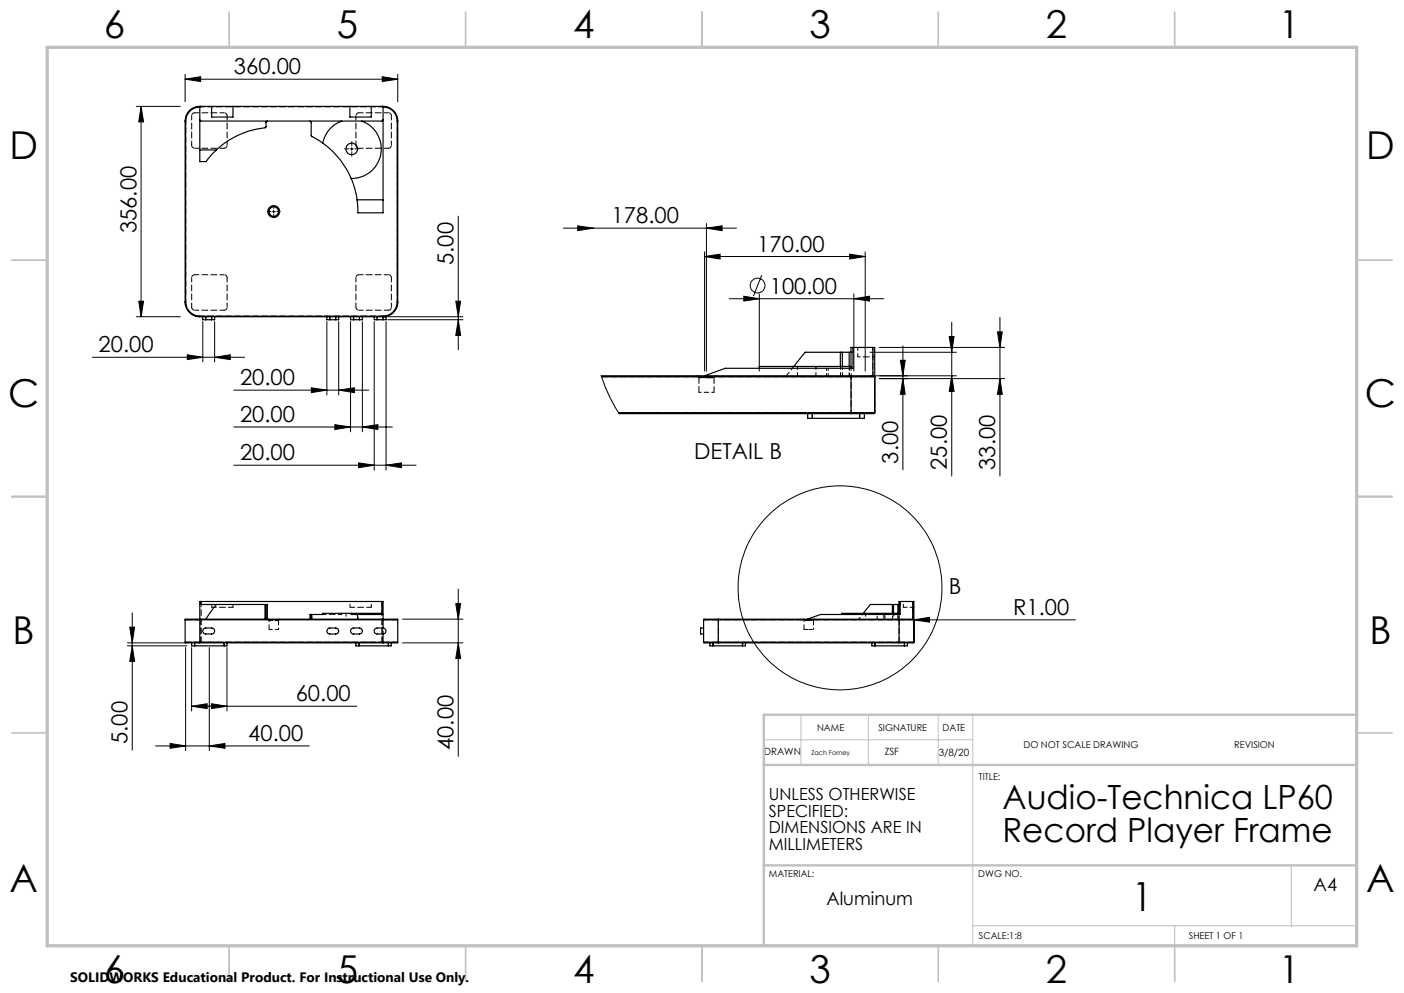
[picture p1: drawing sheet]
<svg xmlns="http://www.w3.org/2000/svg" width="297mm" height="210mm" viewBox="0 0 297 210" stroke-linecap="round" stroke-linejoin="round" font-family="sans-serif">
<g fill="none" stroke="#000" stroke-width=".21">
<path d="M39.2 16.7l3.2-.5v1zM39.2 15.7v5.8M39.2 16.7h44.9M80.9 16.2l3.2 .5-3.2 .5zM84.1 15.7v5.8M28.9 22.5h9.2M29.8 22.5l.6 3.3h-1zM29.8 22.5v44.5M74.1 31.5h.6M74.4 31.2v.6M57.6 44.8h.6M57.9 44.4v.6"/>
<path d="M96.9 45.7v28.3M119.2 48.3h36.6M122.2 47.8l3.3 .5-3.3 .5zM149 54.2l3.3-.4v1zM149 53.3v25.2M149 54.2h34M149.4 48.3l3.4-.5v1zM149.4 47.3v31.2M161.1 58.2l-1.7 4.4M179.7 53.8l3.3 .4-3.3 .6zM183 53.3v25.2M19.5 75.6h32.3"/>
<path d="M28.9 67h9.2M29.4 63.7h1l-.6 3.3zM39.6 75l3.3 .6-3.3 .5zM42.9 68v8.5M45.4 75.6l3.3-.6v1.1zM45.4 68v8.5M69.1 68v15.5M71.6 68v15.5M74.2 68v23.3M76.7 68v23.3M79.2 68v31.4M81.7 68v31.4"/>
<path d="M82 67h15.9M82 67.6h15.9M96.4 63.7h1l-.5 3.3zM96.9 67.6l.5 3.3h-1zM127.2 79.5l1.6 4.1 2.2 3.9M154.3 63.2h32.7M157.3 62.6l3.3 .6-3.3 .5zM160.6 62.2v16.3M180.6 63.2l3.3-.6v1.1zM180.6 62.2v16.3M184 79.5h18.3M184 74.5h18.3"/>
<path d="M186 73.5h26.5M190.5 76.2h1l-.5 3.3zM191 73.1v26.3M200.8 71.2h1l-.5 3.3zM201.3 79.5l.5 3.3h-1zM201.3 68.1v32.6M211 70.2h1l-.5 3.3zM211.5 67.1v33.6M49.5 82.5h28.5M49.5 90.3h33.5M49.5 98.4h38.5M65.9 82l3.2 .5-3.2 .5z"/>
<path d="M70.8 89.8l3.4 .5-3.4 .5zM71.6 82.5l3.4-.5v1zM75.8 97.9l3.4 .5-3.4 .5zM76.7 90.3l3.2-.5v1zM81.7 98.4l3.2-.5v1zM186 80.1h26.5M191 80.1l.5 3.3h-1zM211.5 80.1l.5 3.3h-1zM27 136h12.5M27 136.6h12.5M27.4 132.6h1.1l-.5 3.4zM28 129.6v29"/>
<path d="M28 136.6l.5 3.3h-1.1zM39.3 136.9v21.8M40.5 136.9v13.4M44.3 136.9v21.8M48 136.9v13.4M85.2 136h12.7M85.2 130.9h12.7M96.4 127.7h1l-.5 3.2zM96.9 136l.5 3.3h-1zM96.9 124.6v35.3M193.2 131.1h34.3M193.3 131.1l3.3-.5v1z"/>
<path d="M32.9 157.8h32.5M36 157.2l3.3 .6-3.3 .4zM40.5 149.4l3.3-.6v1.1zM40.5 149.4h35M44.3 157.8l3.3-.6v1zM44.7 148.8l3.3 .6-3.3 .5zM161.6 170.3v12.7"/>
<circle cx="160.3" cy="60.4" r="1.55"/>
<circle cx="177.7" cy="124.3" r="21.6"/>
</g>
<path d="M73.8 31.5h-.9M74.4 30.9v-1M74.4 32.1v.9M75 31.5h1M57.3 44.7h-.7M57.9 44.1v-.7M57.9 45.4v.6M58.5 44.7h.7" fill="none" stroke="#000" stroke-width=".21" stroke-dasharray="15.2 1.3 1.3 1.3"/>
<path d="M161.6 156.4h44.2M169.4 151.2v10.6M183.7 151.2v10.6M198.5 151.2v10.6M161.6 170.3v-19.1h44.2v48.8M205.8 195.8h81.2M248.5 195.8v4.2M273.2 183v12.9" fill="none" stroke="#c0c0c0" stroke-width=".21"/>
<g fill="none" stroke="#c0c0c0" stroke-width=".35">
<path d="M48.5 2.5v7.5M98.5 2.5v7.5M148.5 2.5v7.5M198.5 2.5v7.5M248.5 2.5v7.5M2.5 55h7.5M287 55h7.5M2.5 105h7.5M287 105h7.5M2.5 155h7.5M287 155h7.5M48.5 200v7.5"/>
<path d="M98.5 200v7.5M148.5 200v7.5M198.5 200v7.5M248.5 200v7.5"/>
</g>
<path d="M287 151.2h-125.4v48.8M161.6 161.8h125.4M161.6 183h125.4" fill="none" stroke="#c0c0c0" stroke-width=".5"/>
<path d="M10 10h277v190h-277z" fill="none" stroke="#c0c0c0" stroke-width=".7"/>
<g fill="#000">
<path d="M193.3 131.1l3.3-.5v1z"/>
<path d="M80.9 16.2l3.2 .5-3.2 .5zM39.2 16.7l3.2-.5v1zM149.4 48.3l3.4-.5v1zM122.2 47.8l3.3 .5-3.3 .5zM179.7 53.8l3.3 .4-3.3 .6zM149 54.2l3.3-.4v1z"/>
<path d="M39.6 75l3.3 .6-3.3 .5zM45.4 75.6l3.3-.6v1.1zM65.9 82l3.2 .5-3.2 .5zM71.6 82.5l3.4-.5v1zM70.8 89.8l3.4 .5-3.4 .5zM76.7 90.3l3.2-.5v1zM75.8 97.9l3.4 .5-3.4 .5zM81.7 98.4l3.2-.5v1z"/>
<path d="M27.4 132.6h1.1l-.5 3.4zM28 136.6l.5 3.3h-1.1zM96.4 63.7h1l-.5 3.3zM96.9 67.6l.5 3.3h-1zM190.5 76.2h1l-.5 3.3zM191 80.1l.5 3.3h-1z"/>
<path d="M96.9 136l.5 3.3h-1zM96.4 127.7h1l-.5 3.2zM29.4 63.7h1l-.6 3.3zM29.8 22.5l.6 3.3h-1zM211.5 80.1l.5 3.3h-1zM211 70.2h1l-.5 3.3zM201.3 79.5l.5 3.3h-1zM200.8 71.2h1l-.5 3.3z"/>
<path d="M44.7 148.8l3.3 .6-3.3 .5zM40.5 149.4l3.3-.6v1.1zM44.3 157.8l3.3-.6v1zM36 157.2l3.3 .6-3.3 .4zM180.6 63.2l3.3-.6v1.1zM157.3 62.6l3.3 .6-3.3 .5z"/>
</g>
<g fill="none" stroke="#000" stroke-width=".25">
<path d="M39.2 25.6h.1M39.2 25.6v38.3M39.3 25.6v38.3M42.3 25.4l.1 .2h38.5l.1-.2M42.3 22.5h38.7M42.3 31.7h3.5M42.3 22.6a3 3 0 0 0-3 3M42.5 22.5a3.1 3.1 0 0 0-3.3 3.1M42.5 22.5l-.2 .2v11.5h1.3l2.2-2.5M44.8 22.5v2.3h4.5v-2.3M56.6 25.6l-.3 .3-.1 1a18.8 18.8 0 0 0-10.4 4.8M65.6 25.6l.2 .2 .1 3 2.4 1.5"/>
<path d="M68.3 30.3a18.1 18.1 0 0 1 6 7.4M72.3 25.6a6.3 6.3 0 0 0-4 4.7M74 22.5v2.3h4.5v-2.3M74.3 37.7a16.9 16.9 0 0 1 1.2 4.6M76.5 25.6a6.3 6.3 0 0 1 4 7 6.3 6.3 0 0 1-6.2 5.1M81 22.6a3 3 0 0 1 3 3M84 25.6h.1M84 25.6v38.3M84.1 25.6a3.1 3.1 0 0 0-3.3-3.1l.2 .2v22.3h-5.3l-.2-2.7M84.1 25.6v38.3M75.5 42.3h5.5M39.2 63.9a3.1 3.1 0 0 0 3.1 3.1"/>
<path d="M39.2 63.9h.1M39.3 63.9a3 3 0 0 0 3 3M42.3 66.9v.1M42.3 66.9h38.7M42.3 67h38.7M42.9 67v.6h.6M43.5 67.6h1.3M43.5 67v.6M44.8 67v.6M45.4 67v.6h-.6M69.1 67v.6h.7M69.8 67.6h1.2"/>
<path d="M69.8 67v.6M71 67v.6M71.6 67v.6h-.6M74.2 67v.6h.6M74.8 67.6h1.2M74.8 67v.6M76 67v.6M76.7 67v.6h-.7M79.2 67v.6h.6M79.8 67.6h1.2M79.8 67v.6M81 66.9v.1"/>
<path d="M81 67h.7v.6h-.7M81 67v.6M84 63.9h.1M84 63.9a3 3 0 0 1-3 3M84.1 63.9a3.1 3.1 0 0 1-3.1 3.1M127.2 79.5h52.8M127.2 79.7h52.8M177.8 74.5h.4M177.8 74.5h-7.5l-2.4 3M177.8 74.5v3M178.2 74.5h1.4M178.2 74.5v3"/>
<path d="M179.6 74.5h.4M179.6 74.5v3M180 79.5h4.9l.1 .1-5 .1M180 79.5v.2M180 77.5h-19.4v.4M180 79.7v7.6M180.4 73.5h-.4v4.4M180.4 73.5v4.4h-27l-4.4 1.6M180.4 73.5h4.2M184.6 73.5h.4v13.8M184.6 73.5v6M130.8 87.3h49.2"/>
<path d="M131 87.5h49M170.9 87.5v1h.9M171.8 87.5v1M171.8 88.5h10M180 87.3h5M180 87.3v.2M181.8 87.5v1M182.8 87.5v1h-1M185 87.3l-.1 .2h-4.9M39.2 131.1h3.1M39.2 135.8v.2h3.1M39.2 135.8h3.1"/>
<path d="M39.2 131.1v4.7M40.5 136v.6h.7M41.2 136v.6M41.2 136.6h6.2M42.3 130.9h-3.1v.2M42.3 130.9v.2M42.3 135.8v.2M42.3 136h38.7M42.3 135.8h38.7M42.3 130.9h38.7M42.3 131.1h38.7M42.3 131.1v4.7"/>
<path d="M42.3 127.8h3.5M42.5 127.2h-.2v3.7M42.5 127.2v.6M42.5 127.2h38.3M43 133l.5-.2h1.3a.64 .64 0 0 1 .6 .6 .64 .64 0 0 1-.6 .7h-1.3a.66 .66 0 0 1-.5-1.1zM45.8 127.8l-2.2 3.1M45.8 127.8h10.3M47.4 136v.6M48 136v.6h-.6M56.1 127.8h.2M56.1 127.8v3.1M56.3 127.8h.3v3.1"/>
<path d="M56.3 127.8v3.1M65.8 130h.2M65.8 130h-.2v.9M65.8 130v.9M66 130v.9M69.4 132.9l1.6-.1a.64 .64 0 0 1 .7 .6 .64 .64 0 0 1-.7 .7h-1.2a.64 .64 0 0 1-.6-.5 .64 .64 0 0 1 .2-.7zM74.3 133l.5-.2h1.2a.64 .64 0 0 1 .7 .6 .64 .64 0 0 1-.7 .7h-1.2a.66 .66 0 0 1-.5-1.1zM74.3 129.7h-6v.3h-2.3M74.3 129.7v.3h1.2M74.3 129.7h6.3v.3M75.3 136v.6h.6M75.5 130l.2 .9"/>
<path d="M75.5 130h5.5M75.9 136v.6M75.9 136.6h6.3M80.8 127.2h.2v3.7M80.8 127.2v2.8M81 132.8a.64 .64 0 0 1 .6 .6 .64 .64 0 0 1-.6 .7M81 132.8h-1.2a.64 .64 0 0 0-.6 .6 .64 .64 0 0 0 .6 .7h1.2M81 135.8v.2M81 130.9v.2M81 135.8h3.1M81 130.9h3.1v.2M81 131.1h3.1"/>
<path d="M81 131.1v1.7M81 134.1v1.7M82.2 136v.6M82.8 136v.6h-.6M84.1 135.8v.2h-3.1M84.1 131.1v4.7M148.8 131.1h3.1M148.8 135.8h3.1M148.8 135.8l.1 .2h3M148.8 132.8h-.6v1.3h.6M148.8 132.8v1.3M148.8 131.1v1.7"/>
<path d="M148.8 134.1v1.7M150.2 136v.6h.6M150.8 136.6h6.3M150.8 136v.6M151.9 130.9v.2M151.9 135.8v.2M151.9 130.9h-3l-.1 .2M151.9 136h38.3M151.9 135.8h38.3M151.9 130.9h38.3M151.9 131.1h38.3M151.9 131.1v4.7"/>
<path d="M157.1 136v.6M157.7 136v.6h-.6M184.4 136v.6h.7M185.1 136.6h6.2M185.1 136v.6M188.8 127.8h.2M188.8 127.8h-4.7l-1.5 1.9M188.8 127.8v1.9M189 127.8h.9M189 127.8v1.9M189.9 127.8h.3M189.9 127.8v1.9"/>
<path d="M190.2 130.9l3.1 .1-3.1 .1M190.2 135.8h3.1M190.2 130.9v.2M190.2 135.8v.2M190.2 129.7h-12.1v.3M190.2 131.1v4.7M190.4 127.2h-.2v2.8M190.4 127.2v2.8h-16.8l-2.8 .9M190.4 127.2h2.7M191.3 136v.6M191.9 136v.6h-.6M193.1 127.2h.2v8.6"/>
<path d="M193.1 127.2v3.7M193.3 135.8v.2h-3.1"/>
<circle cx="74.4" cy="31.5" r="1.22"/>
<circle cx="57.9" cy="44.7" r="1.24"/>
<circle cx="57.9" cy="44.7" r="1"/>
</g>
<g fill="none" stroke="#000" stroke-width=".21" stroke-dasharray="1.3 .6" stroke-dashoffset=".6">
<path d="M84 25.6v38.3M39.3 63.9v-38.3M168.7 77.5v2M172.6 79.5v-2M177.8 79.5v-2M178.2 77.5v2M179.7 79.5v-2M180.1 79.7v7.6M181.5 75.5v-2M44.8 128.4v-1.2M49.3 128.4v-1.2M56.9 133.1h2"/>
<path d="M73.2 129.7v1.2M74 128.4v-1.2M75.6 130.9v-1.2M78.5 128.4v-1.2M80.8 135.8h-38.3M81 134.1v-1.3M152 131.1h38.2M183.1 129.7v1.2M185.6 130.9v-1.2M188.8 130.9v-1.2M189.1 129.7v1.2M190 130.9v-1.2"/>
<path d="M190.2 135.8h-38.2M191.1 128.4v-1.2"/>
</g>
<g fill="none" stroke="#000" stroke-width=".21" stroke-dasharray="1.3 .6">
<path d="M39.2 25.6h.1M42.3 22.5v.1M81 22.5v.1M84 25.6h.2M39.2 63.9h.1M42.3 66.9v.1M43.5 67.6v-.6M44.8 67.6v-.6M69.8 67.6v-.6M71 67.6v-.6M74.8 67.6v-.6M76 67.6v-.6"/>
<path d="M79.8 67.6v-.6M81 67.6v-.6M81 66.9v.1M84 63.9h.2M127.3 79.7h52.8M147.5 79.5l.2 .1 .2 .3M147.9 79.9v3.1M151.1 79.9l.1-.3 .3-.1M160.7 77.5v.4M172.6 77.5v.4M180.1 74.5h.4M180.1 79.5v.2"/>
<path d="M180.1 79.7h5M185 79.7h.1M151.1 83v-3.1M180.1 87.3v.2M185.1 87.3l-.1-.1M185.1 87.3h-5M41.2 136.6v-.7M41.2 135.9v.7M42.3 135.8h-3.1M42.3 135.8v.1M42.3 135.8h.2M42.3 130.9l.2 .2"/>
<path d="M42.5 135.8h.1M47.4 135.9v.7M47.4 136.6v-.7M56.7 130.9l.2 .3M58.9 131.2l.3-.3M72.3 129.9v-.2M75.7 130.9v-.1M75.9 136.6v-.7M75.9 135.9v.7M76.6 129.7v.2M80.8 135.8h.1M80.8 131.1l.2-.2"/>
<path d="M81 135.8h-.2M81 135.8v.1M82.2 135.9v.7M82.2 136.6v-.7M84.2 135.8h-3.2M148.8 131.1h3.2M150.8 136.6v-.7M150.8 135.9v.7M152 135.8h-3.2M152 130.9v.2M152 135.8v.1M157.1 135.9v.7"/>
<path d="M157.1 136.6v-.7M169.8 130.9l.3 .3M172.1 131.2l.2-.3M178.1 129.7v.2M185.1 136.6v-.7M185.1 135.9v.7M185.6 129.7v.2M190.2 127.8h.3M190.2 130.9v.2M190.2 135.8v.1M190.2 131.1h3.1M190.5 127.8v-.6"/>
<path d="M191.3 135.9v.7M191.3 136.6v-.7M193.3 131.1h.1M193.3 135.8h.1M193.3 135.8h-3.1"/>
</g>
<g fill="none" stroke="#000" stroke-width=".21" stroke-dasharray="1.3 .6" stroke-dashoffset=".5">
<path d="M40.5 30.7a.63 .63 0 0 0 .7 .7M41.2 23.9a.63 .63 0 0 0-.7 .6M47.4 31.4a.63 .63 0 0 0 .6-.7M48 24.5a.63 .63 0 0 0-.6-.6M75.3 30.7a.63 .63 0 0 0 .6 .7M75.9 23.9a.63 .63 0 0 0-.6 .6M82.2 31.4a.63 .63 0 0 0 .6-.7M82.8 24.5a.63 .63 0 0 0-.6-.6M41.2 58.1a.63 .63 0 0 0-.7 .6M48 58.7a.63 .63 0 0 0-.6-.6M75.9 58.1a.63 .63 0 0 0-.6 .6M82.8 58.7a.63 .63 0 0 0-.6-.6"/>
<path d="M40.5 65a.63 .63 0 0 0 .7 .6M47.4 65.6a.63 .63 0 0 0 .6-.6M75.3 65a.63 .63 0 0 0 .6 .6M82.2 65.6a.63 .63 0 0 0 .6-.6M180.5 74.5v-1M184.7 73.5v6M171.9 88.5v-1M171.9 87.5v1M181.9 87.5v1M181.9 88.5v-1M56.9 131.2h2h-2M68.3 129.9h4"/>
<path d="M170.1 133.1h1M171.1 131.2h-1h2h-1M171.1 133.1h1M187 129.9v1M187.2 130.9v-1M190 129.9v1M190.2 130.9v-1M191.1 128.4h2.2"/>
</g>
<path d="M180.1 87.3h-49.2M39.2 131.1h3.3M80.8 131.1h3.4" fill="none" stroke="#000" stroke-width=".21" stroke-dasharray="1.3 .6" stroke-dashoffset="-.1"/>
<path d="M39.3 25.6a3 3 0 0 1 3-3M81 22.6a3 3 0 0 1 3 3M42.3 66.9a3 3 0 0 1-3-3M84 63.9a3 3 0 0 1-3 3M42.5 131.1v4.7M80.8 135.8v-4.7M152 135.8v-4.7M190.2 131.1v4.7M193.3 135.8v-4.7" fill="none" stroke="#000" stroke-width=".21" stroke-dasharray="1.3 .6" stroke-dashoffset=".2"/>
<path d="M42.3 22.6h38.7M81 66.9h-38.7M149.8 79.9h-1.9h3.1h-1.2M167.9 77.5l-1.6 2M44.8 128.4h4.5M74 128.4h4.5" fill="none" stroke="#000" stroke-width=".21" stroke-dasharray="1.3 .6" stroke-dashoffset=".3"/>
<path d="M42.5 135.8v-8.6M80.8 127.2v8.6" fill="none" stroke="#000" stroke-width=".21" stroke-dasharray="1.3 .6" stroke-dashoffset=".1"/>
<path d="M56.9 131.2v1.9M58.9 133.1v-1.9M170.1 131.2v1.9M172.1 133.1v-1.9" fill="none" stroke="#000" stroke-width=".21" stroke-dasharray="1.3 .6" stroke-dashoffset="1"/>
<g fill="none" stroke="#000" stroke-width=".21" stroke-dasharray="1.3 .6" stroke-dashoffset=".4">
<path d="M40.5 30.7v-6.2M41.2 23.9h6.2M47.4 31.4h-6.2M48 24.5v6.2M75.3 30.7v-6.2M75.9 23.9h6.3M82.2 31.4h-6.3M82.8 24.5v6.2M41.2 58.1h6.2M48 58.7v6.3M75.9 58.1h6.3M82.8 58.7v6.3"/>
<path d="M40.5 65v-6.3M47.4 65.6h-6.2M75.3 65v-6.3M82.2 65.6h-6.3"/>
</g>
<path d="M174.9 77.9v1.6M175.2 79.5v-1.6M179.7 77.9v1.6M180.1 79.5v-1.6M147.9 83h1.6M149.5 83h1.6M182.6 129.7l-1 1.2" fill="none" stroke="#000" stroke-width=".21" stroke-dasharray="1.3 .6" stroke-dashoffset=".8"/>
<path d="M181.5 75.5h3.6M185 87.2v-7.5M193.1 127.2v3.7" fill="none" stroke="#000" stroke-width=".21" stroke-dasharray="1.3 .6" stroke-dashoffset=".7"/>
<text font-size="8.5" x="239.5" y="192.7">1</text>
<g font-size="8.1">
<text x="22" y="8">6</text>
<text x="71.2" y="8">5</text>
<text x="121.2" y="8">4</text>
<text x="171.3" y="8">3</text>
<text x="221.3" y="8">2</text>
<text x="270.5" y="8">1</text>
<text x="2" y="33.6">D</text>
<text x="289" y="33.6">D</text>
<text x="1.7" y="86.1">C</text>
<text x="288.7" y="86.1">C</text>
<text x="2.7" y="136.1">B</text>
<text x="289.7" y="136.1">B</text>
<text x="2" y="188.6">A</text>
<text x="289" y="188.6">A</text>
<text x="22" y="208">6</text>
<text x="71.2" y="208">5</text>
<text x="121.2" y="208">4</text>
<text x="171.3" y="208">3</text>
<text x="221.3" y="208">2</text>
<text x="270.5" y="208">1</text>
</g>
<g font-size="7.1">
<text x="212.1" y="171">Audio-Technica LP60</text>
<text x="212.1" y="178.1">Record Player Frame</text>
</g>
<g font-size="4.7">
<text x="49.5" y="15.7">360.00</text>
<text x="129.4" y="47.2">178.00</text>
<text x="28.9" y="49.3" transform="rotate(-90 28.9 49.3)">356.00</text>
<text x="160.2" y="53.2">170.00</text>
<text x="95.9" y="56" transform="rotate(-90 95.9 56)">5.00</text>
<text x="162.8" y="62.1">100.00</text>
<text x="20.9" y="74.5">20.00</text>
<text x="50.8" y="81.5">20.00</text>
<text x="50.8" y="89.3">20.00</text>
<text x="50.8" y="97.4">20.00</text>
<text x="146.8" y="97">DETAIL B</text>
<text x="190" y="98.1" transform="rotate(-90 190 98.1)">3.00</text>
<text x="200.3" y="99.3" transform="rotate(-90 200.3 99.3)">25.00</text>
<text x="210.5" y="99.3" transform="rotate(-90 210.5 99.3)">33.00</text>
<text x="200.7" y="125.6">B</text>
<text x="214.3" y="130.1">R1.00</text>
<text x="62.6" y="148.3">60.00</text>
<text x="27" y="157.3" transform="rotate(-90 27 157.3)">5.00</text>
<text x="52.5" y="156.7">40.00</text>
<text x="95.9" y="158.6" transform="rotate(-90 95.9 158.6)">40.00</text>
</g>
<g font-size="3.9">
<text x="174.8" y="191.4">Aluminum</text>
<text x="277.9" y="188.5">A4</text>
</g>
<g font-size="3.5">
<text x="162.6" y="169.2">UNLESS OTHERWISE</text>
<text x="162.6" y="172.7">SPECIFIED:</text>
<text x="162.6" y="176.3">DIMENSIONS ARE IN</text>
<text x="162.6" y="179.8">MILLIMETERS</text>
</g>
<text font-size="2.9" x="14.9" y="207.6">SOLIDWORKS Educational Product. For Instructional Use Only.</text>
<g font-size="2.1">
<text x="161.6" y="159.7">DRAWN</text>
<text x="187.1" y="159.8">ZSF</text>
<text x="198.6" y="159.9">3/8/20</text>
</g>
<g font-size="2">
<text x="172.9" y="154.6">NAME</text>
<text x="185.8" y="154.6">SIGNATURE</text>
<text x="199.4" y="154.6">DATE</text>
<text x="216.5" y="158.3">DO NOT SCALE DRAWING</text>
<text x="261.1" y="158.3">REVISION</text>
<text x="207.1" y="164.9">TITLE:</text>
<text x="162.6" y="185.5">MATERIAL:</text>
<text x="207" y="185.5">DWG NO.</text>
<text x="207.1" y="198.6">SCALE:1:8</text>
<text x="251.5" y="198.6">SHEET 1 OF 1</text>
</g>
<text font-size="1.4" x="171.6" y="159.6">Zach Forney</text>
</svg>
